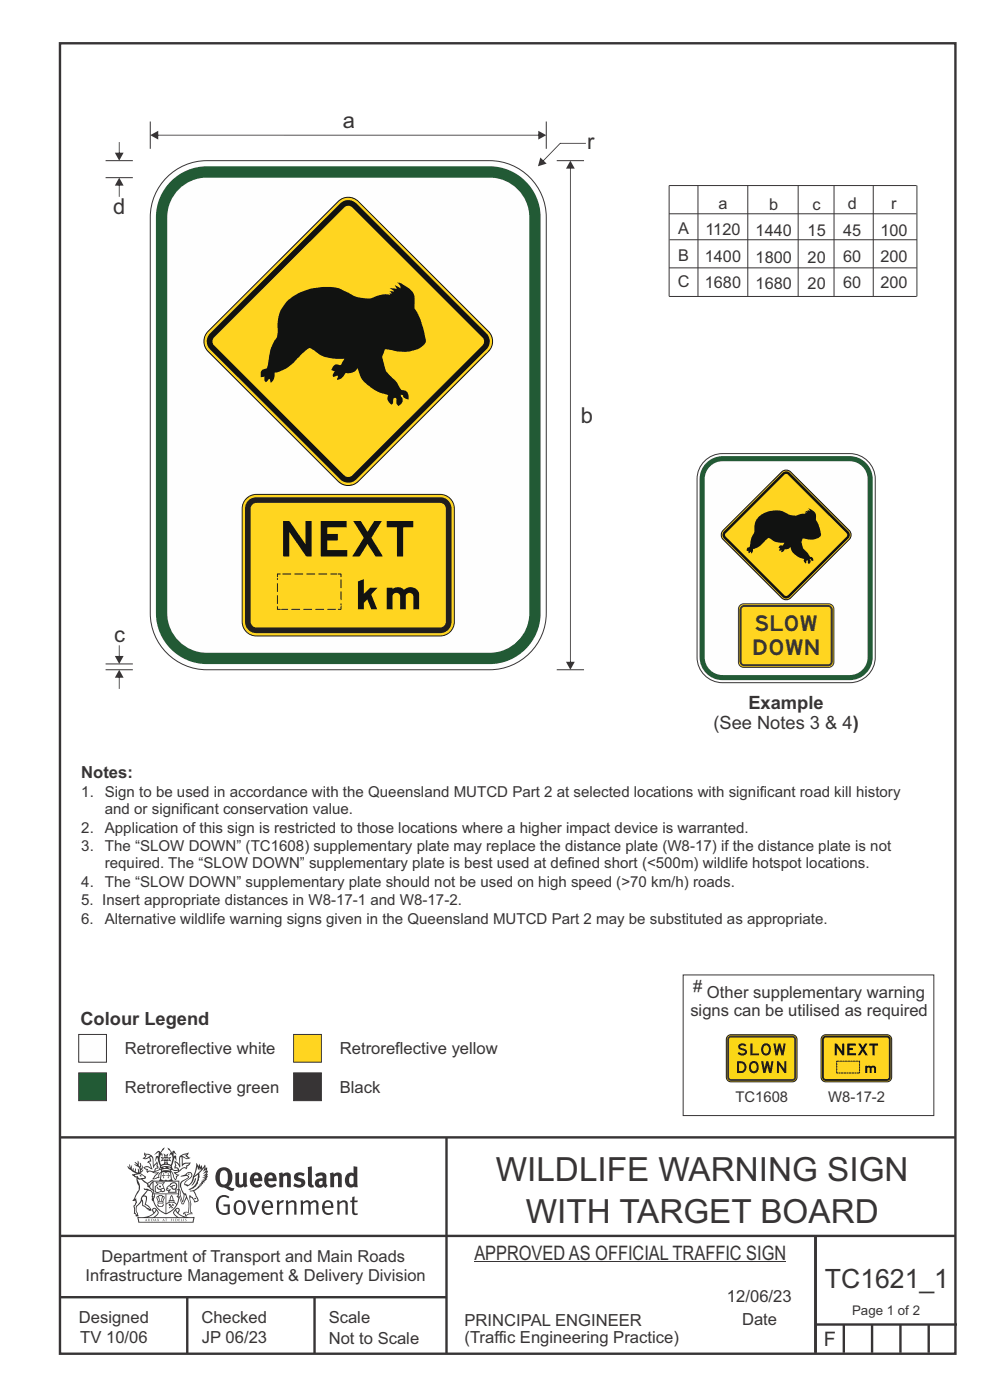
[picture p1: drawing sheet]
<svg xmlns="http://www.w3.org/2000/svg" width="210mm" height="297mm" viewBox="0 0 210 297" stroke-linecap="round" stroke-linejoin="round" font-family="sans-serif">
<g fill="none" stroke="#373435" stroke-width=".51">
<path d="M12.7 9.2h190v278h-190zM12.7 241.3h190M94.7 241.4v45.8M12.7 275.2h82M12.7 262.2h190.1M39.7 275.2v12M66.7 275.2v12M173 262.1v24.9M173 281h30M179 281v6M185 281v6M191 281v6"/>
<path d="M197 281v6"/>
</g>
<g fill="#373435">
<path d="M47 248.4a2.55 2.55 0 0 0 0 2.7l.3 .2a.81 .81 0 0 0 1-1v-.5a1.04 1.04 0 0 0-1.1-1.5zM46.3 248.1a1.82 1.82 0 0 1 2.1-.2 1.82 1.82 0 0 1 .9 1.8 2.29 2.29 0 0 1-.8 2l.7 .3h.5l-.2 .6a2.87 2.87 0 0 1-2-.7 2.12 2.12 0 0 1-1.7-3.1z" fill-rule="evenodd"/>
<path d="M49.9 248.9l.8-.2v2a.46 .46 0 0 0 .3 .6 .46 .46 0 0 0 .6-.3v-2.1l.7-.2v2.4l.2 .5-.5 .3-.3-.3a1.02 1.02 0 0 1-1.2 .3 1.02 1.02 0 0 1-.6-1.1z" fill-rule="evenodd"/>
<path d="M54 249.5l-.1 .5h.9a.49 .49 0 0 0-.2-.6 .49 .49 0 0 0-.6 .1zM53.4 249.1a1.34 1.34 0 0 1 1.6-.2 1.34 1.34 0 0 1 .6 1.5v.2h-1.7a.77 .77 0 0 0 .5 .8 .77 .77 0 0 0 .9-.4l.3 .5a1.59 1.59 0 0 1-2 .2 1.59 1.59 0 0 1-.5-2.1z" fill-rule="evenodd"/>
<path d="M57 249.5l-.1 .5h1a.49 .49 0 0 0-.2-.6 .49 .49 0 0 0-.7 .1zM56.4 249.1a1.34 1.34 0 0 1 1.6-.2 1.34 1.34 0 0 1 .7 1.5v.2h-1.8a.77 .77 0 0 0 .5 .8 .77 .77 0 0 0 .9-.4l.4 .5a1.59 1.59 0 0 1-2.1 .2 1.59 1.59 0 0 1-.5-2.1z" fill-rule="evenodd"/>
<path d="M59.2 248.9l.7-.2 .1 .4a.95 .95 0 0 1 1-.3 .95 .95 0 0 1 .7 .8v2.3h-.8v-2.3a.46 .46 0 0 0-.8 .1v2.2h-.8z" fill-rule="evenodd"/>
<path d="M62.6 249.1a1.75 1.75 0 0 1 2-.1l-.2 .5-.6-.2a.43 .43 0 0 0-.6 .3l.4 .3a1.04 1.04 0 0 1 1.2 1.1 1.04 1.04 0 0 1-1.4 1l-1.2-.4 .3-.6 1 .4 .4-.4a.88 .88 0 0 0-1-.5l-.4-.2-.1-.4z" fill-rule="evenodd"/>
<path d="M65.3 247.6l.8-.2 .1 3.8 .3 .2 .1 .4a.88 .88 0 0 1-1 0 .88 .88 0 0 1-.3-1z" fill-rule="evenodd"/>
<path d="M67.8 250.6a.43 .43 0 0 0-.1 .7 .43 .43 0 0 0 .7-.1v-.7zM66.8 249.1a1.7 1.7 0 0 1 2.4 .1v1.9l.3 .4-.4 .5-.5-.4a1.03 1.03 0 0 1-1.7-.1 1.03 1.03 0 0 1 .8-1.5h.7v-.4a.8 .8 0 0 0-1.2 .1z" fill-rule="evenodd"/>
<path d="M70 248.9l.7-.2 .1 .4a.95 .95 0 0 1 1-.3 .95 .95 0 0 1 .7 .8v2.3h-.8v-2.3a.46 .46 0 0 0-.8 .1v2.2h-.8z" fill-rule="evenodd"/>
<path d="M74.3 249.5a1.48 1.48 0 0 0 0 1.7h.5l.2-.1v-1.5l-.3-.2zM75 247.4l.8 .1 .1 4.4h-.7l-.1-.2a1.26 1.26 0 0 1-1.4 0 1.26 1.26 0 0 1-.5-1.3 1.29 1.29 0 0 1 .4-1.4 1.29 1.29 0 0 1 1.4-.1z" fill-rule="evenodd"/>
<path d="M46.4 253.9a1.72 1.72 0 0 1 2.3 0l-.3 .3a1.24 1.24 0 0 0-1.4-.2 1.24 1.24 0 0 0-.6 1.4 1.49 1.49 0 0 0 1.2 1.9l.7-.1v-1.3h-.8l-.1-.4h1.3v1.9a1.93 1.93 0 0 1-2.2 0 1.93 1.93 0 0 1-.7-2.2l.2-.8z" fill-rule="evenodd"/>
<path d="M50.4 255.1a1.65 1.65 0 0 0 .2 2.2 .99 .99 0 0 0 1-1.4 .78 .78 0 0 0-.4-.8 .78 .78 0 0 0-.8 0zM50 254.9a1.33 1.33 0 0 1 1.6-.1 1.33 1.33 0 0 1 .5 1.4 1.31 1.31 0 0 1-1.3 1.6 1.31 1.31 0 0 1-1.2-1.6v-.6z" fill-rule="evenodd"/>
<path d="M52.5 254.7l.4-.1 .9 2.6 .8-2.5h.5l-1.1 3h-.5z" fill-rule="evenodd"/>
<path d="M56.3 255.2l-.2 .7h1.3a.7 .7 0 0 0-.3-.8 .7 .7 0 0 0-.8 .1zM55.9 255a1.22 1.22 0 0 1 1.5-.2 1.22 1.22 0 0 1 .5 1.5h-1.8a.93 .93 0 0 0 .5 1 .93 .93 0 0 0 1.1-.2l.2 .3a1.43 1.43 0 0 1-1.8 .1 1.43 1.43 0 0 1-.6-1.7z" fill-rule="evenodd"/>
<path d="M58.7 254.7l.4-.1 .1 .5 .4-.4 .6-.1-.2 .5a.66 .66 0 0 0-.8 .7v1.9h-.4z" fill-rule="evenodd"/>
<path d="M60.6 254.7l.4-.1 .1 .5a.94 .94 0 0 1 1-.5 .94 .94 0 0 1 .8 .8v2.3h-.5l-.1-2.5a.81 .81 0 0 0-1.2 .3v2.2h-.4z" fill-rule="evenodd"/>
<path d="M63.7 254.7l.5-.1 .1 .5 .4-.3a.78 .78 0 0 1 1.1 .3 .9 .9 0 0 1 1-.5 .9 .9 0 0 1 .8 .8v2.3h-.5l-.1-2.5a.67 .67 0 0 0-1.1 .3v2.2h-.5v-2.4l-.4-.3-.7 .4v2.3h-.5z" fill-rule="evenodd"/>
<path d="M69 255.2l-.1 .7h1.3a.7 .7 0 0 0-.3-.8 .7 .7 0 0 0-.9 .1zM68.7 255a1.22 1.22 0 0 1 1.5-.2 1.22 1.22 0 0 1 .5 1.5h-1.8a.93 .93 0 0 0 .4 1 .93 .93 0 0 0 1.2-.2l.1 .3a1.44 1.44 0 0 1-1.7 .1 1.44 1.44 0 0 1-.6-1.7z" fill-rule="evenodd"/>
<path d="M71.4 254.7l.5-.1 .1 .5a.94 .94 0 0 1 1-.5 .94 .94 0 0 1 .8 .8v2.3h-.5l-.1-2.5a.81 .81 0 0 0-1.2 .3v2.2h-.4z" fill-rule="evenodd"/>
<path d="M74.7 253.9l.5-.1v.9h.7l-.1 .3h-.6v2.2l.1 .2h.5l.1 .3a.75 .75 0 0 1-1.2-.6v-2.1h-.4v-.3h.4z" fill-rule="evenodd"/>
<path d="M30.8 244.9l1.1 .3-.9 .5h-.4l.6-.5zM31.8 245.4h.2a2.44 2.44 0 0 1 .4 1.9l.1 .5 .7-1-.1 .6 .3 .3a.57 .57 0 0 0-.6 .7l-1-.1-.5 .2 .2-.5-.8-.3 .7-.1 .9 .5 .1-.1-.6-1.3-.2-.2h.5zM30.7 244.4l-.1 .5 .2 .4-.6 .4a1.04 1.04 0 0 0 1.4-.1l.2 .6-.3 .1-.2 .4a.94 .94 0 0 1 .8 1.1l-.2-.1a1.16 1.16 0 0 0-1.5-.1l.3 .4 .4 .2 .1 .5 .2 .1 .1-.2a.94 .94 0 0 1 1.1 .2l.8 .1-1.2 1.2a1.13 1.13 0 0 0 1.2-.2l.4-.1-.1-.4 .5-.8a.83 .83 0 0 0-.6 1.1l-.3-.1-.7 .4 1.1-1.4-.5 .1-.5-.1 1.3-.5-.1-.1-.9 .4v-.3l.2-.2 .3 .1 .1-.3-.2-.4v-.6l-.1-.4-.7 1v-.7a1.42 1.42 0 0 0-1.6-1.8z" fill-rule="evenodd"/>
<path d="M38.5 245.2l.5-.2 .7-.1-.6 .3 .8 .5h-.3zM38.3 245.5l.2-.1 .1 2a1.69 1.69 0 0 1 1.6-.6l-.8 .5 .1 .5a1.1 1.1 0 0 0-1.5 .6l-.1-.5-.2-.2h-.5l.3-.4-.3-.7a1.42 1.42 0 0 1 .8 1.1l.2-.1zM37.1 246.2l.1 1-.2 .3 .1 .4h.5l.1 .2a.96 .96 0 0 1-1.1-.1l-.1 .1a1.06 1.06 0 0 0 1.3 .2v.1a.72 .72 0 0 1-1 .2l.3 .5 .6 .2-.4 .2-.1 .6-.2-.3-.4-1.1-.4-.4 .4 .9a1.54 1.54 0 0 0 .7 1.2l.2-.3a.58 .58 0 0 1 .4-.8l.2-.1h-.3l-.5-.3 .9-.5a.93 .93 0 0 1 1.2-.5v.2l.2-.2 .1-.5a.99 .99 0 0 0 .7-.8l-1.3 .1-.3 .2-.1-1.4 .9 .4 .9-.3h-.4l-.5-.4 .4-.7-.6 .2a1.46 1.46 0 0 0-1.4 2.1v.4l-.2-.4z" fill-rule="evenodd"/>
<path d="M35.6 248.9l.2 .1-.1 .3 .4 .1h-.4v.6l-.1-.6h-.3l.3-.1z" fill-rule="evenodd"/>
<path d="M34.6 248.9l.2 .1v.3l.3 .1h-.3l-.1 .6v-.6h-.4l.4-.1z" fill-rule="evenodd"/>
<path d="M34.3 248.8a.57 .57 0 0 1 .9 .2 .57 .57 0 0 1 .9-.2l.2 1.4h-.2a.57 .57 0 0 1-.9 0 .69 .69 0 0 1-1.1 0zM34.2 248.1l-.3 2.1-.2 .4h3l-.2-.4-.3-2.1h-.2v.2l-.8-.1-.8 .1v-.2z" fill-rule="evenodd"/>
<path d="M34.2 252.4a.3 .3 0 0 0 .6 0 .3 .3 0 0 0-.6 0zM33.3 250.9l.3 .3-.3 .4a.79 .79 0 0 0 0 1.3l.8-.2-.1-.3a.55 .55 0 0 1-.7-.6l.1-.1 .2 .3 .3 .2 .8-.2-.4-.7 .4-.4-.7 .2zM33 250.7l1.1 .2 .9-.2-.4 .6 .4 1.2a.56 .56 0 0 1-.8 .3l-.2 .1a.73 .73 0 0 1-.9 .1 .73 .73 0 0 1-.3-1v-.4l.6-.4z" fill-rule="evenodd"/>
<path d="M35.6 251.8l.7-.4a.58 .58 0 0 1 1-.1 .58 .58 0 0 1-.4 .9l-.3-.3a.43 .43 0 0 1 .6-.4 .57 .57 0 0 0-.8 .2l-.2-.1-.3 .1 .4 .2a.55 .55 0 0 0 .9 .4v.5h-1.3l.3-.4-.1-.1-.6 .1 .2-.3-.2-.1zM35.4 251.8l-.1 .2a.39 .39 0 0 0 .2 .6h.3l-.2 .4h1.9l-.1-.8a.86 .86 0 0 0-.1-1.3 .86 .86 0 0 0-1.3 .4z" fill-rule="evenodd"/>
<path d="M36 254.8h.8v.2h-.8zM36.4 253.8l.2 .8h-.4zM36.4 253.5l-.3 .5-.1 .6h-.2v.4l-.7 .4 .2 .1a1.48 1.48 0 0 1 2.1 .2l.2-.1-.6-.5v-.5h-.2l-.1-.6z" fill-rule="evenodd"/>
<path d="M35.8 255.4l.4 .1 .1 .3 .3-.2-.2-.2a.38 .38 0 0 1 .5 .5l-.2-.2-.3 .2 .3 .2-.3 .3-.1-.4-.4 .4-.1-.2 .4-.3-.1-.1-.2 .1z" fill-rule="evenodd"/>
<path d="M34.5 254h.2v.2l-.2 .6h-.2zM33.6 255.3h.9v.2a.55 .55 0 0 1-.8 .4v-.2l-.2-.1zM33.4 254h.2l.2 .8h-.2zM33.6 255l.8-.1 .1 .2h-.8zM33.8 253.7h.5l-.2 1.1h-.1zM33.3 253.8l-.1 .3 .3 1.1a.48 .48 0 0 0-.1 .6 .48 .48 0 0 0 .5 .2h.5a.49 .49 0 0 0 .2-.8l.3-1.1-.1-.3a1.42 1.42 0 0 0-1.5 0z" fill-rule="evenodd"/>
<path d="M33.7 251.5l.4 .1 .1 .3h-.3z" fill-rule="evenodd"/>
<path d="M41.3 250.1l.3-.2-.2 .8-.6 .8h-.2l.5-.7z" fill-rule="evenodd"/>
<path d="M39.7 249l.3-.2 .5 .2a.88 .88 0 0 1-.6 1.1 1.22 1.22 0 0 0-.8 1.3l.5 .2a.72 .72 0 0 0 .9-.4l.5-.8 .2-.6 .8-.6v.2a2.85 2.85 0 0 1-2 2.9l.1 .1a2.13 2.13 0 0 0 1.9-1.5v-.3a2.01 2.01 0 0 0 .3-1.7l1.1-1.3-.4 1 .7-.5-.7 1 .8-.4-.8 .8 .7-.2-.9 .6 .8-.1-.8 .4h.7l-.8 .3 .3 .2h-.4l.2 .3h-.4l.2 .3h-.4l.1 .2h-.1a2.16 2.16 0 0 1-2 1.1l.1 .2 .4-.1a.76 .76 0 0 1 .7 .8l.5 1.2-.6 .2a1.45 1.45 0 0 0-1.1-1.3l.2 1.8-.1 1.8 .4 .3a1.07 1.07 0 0 0-1.2 .4v-.3l-.5-.2a.87 .87 0 0 1 1.1-.1v-.7a4.4 4.4 0 0 0-.6-3.1l-.1-.3h-.2a2.16 2.16 0 0 1-.7-2.2l.3-.4 1.2-.7a.55 .55 0 0 0-.4-.8zM37.8 252.4a.76 .76 0 0 1 .3 1.1l.6 1.6 .4-1.7 .2 .1a.61 .61 0 0 1-.1 .9l-.3 .8-.2 .1-.7-1.6-.3 .1a1.18 1.18 0 0 0 .1-1.4zM41.8 247.5l.2 .7 .3-.5v.6l.4-.5a1.9 1.9 0 0 1-1.2 1.4l-.3 .3zM38.2 249.6l1.4-.2 .2 .2v.3l-.5 .2a1.26 1.26 0 0 0-.9 1.9l.2 .7a1.84 1.84 0 0 1 .1 2.1l-.4-1.4a.96 .96 0 0 0-.4-1.2l-.4 .2a.78 .78 0 0 1 0 1.3l.1 .3h.4l.4 1.1a.38 .38 0 0 0 .2 .4 .38 .38 0 0 0 .4-.1l.6-1.2a2.94 2.94 0 0 1 .4 2.5l-.1 .4h-.8l-.3 .4v.2l.4-.1 .1 .4 .2 .1a1.02 1.02 0 0 1 1.3-.5v-.4l-.3-.1 .1-1.8-.3-1.3h.1a1.14 1.14 0 0 1 .8 1 .63 .63 0 0 0 .8-.2 .63 .63 0 0 0-.2-.9l-.6-1.2 .9-.6 .2-.4h.3l-.1-.2h.4l-.1-.3h.3l-.1-.3 .5-.1-.2-.2 .6-.4v-.2h-.2l.4-.5h-.3l.3-.5-.4 .1 .4-.5v-.3l-.3 .2 .2-.7-.1-.2-.4 .3v-.8l-.6 .8-.2-.8-.2 .5-.3-.7-.1 .6-.5-.8-.1 1.4-.6 1.8a1.81 1.81 0 0 1-1 1.5l-.6-.2a1.75 1.75 0 0 1 1.1-1.2 .75 .75 0 0 0 .1-1.3 .75 .75 0 0 0-1.2 .4z" fill-rule="evenodd"/>
<path d="M41.2 254.1h.3l.2 .2-.4 .1z" fill-rule="evenodd"/>
<path d="M29.4 258.4h11.6l-.1 .8h-11.4zM31.3 258.2l.5-.1a2.48 2.48 0 0 0 1.4-1.3l.3 .5-.5 .6-.5 .3zM32.5 256.6l.3-.2 .2 .1-.3 .7zM37.2 256.8a2.65 2.65 0 0 0 1.8 1.4h-1.1l-.5-.3-.5-.6zM37.4 256.5l.2-.1 .3 .2-.3 .6zM29.2 258.2l.1 1.2h11.8l.2-1.1-.2-.1a4.1 4.1 0 0 1-3.3-.9l.3-.4-.1-.6a1.06 1.06 0 0 0-1.3 1l.2 .4 .6 .5h-4.7l.3-.1a.84 .84 0 0 0 .6-.8 .84 .84 0 0 0-.5-.8l-.3-.2h-.5l-.1 .6 .3 .4a4.2 4.2 0 0 1-3.4 .9z" fill-rule="evenodd"/>
<path d="M31 258.7l.1 .2h-.2zM31 258.5l-.3 .6 .4-.2 .2 .2z" fill-rule="evenodd"/>
<path d="M31.3 258.6h.3v.4a.25 .25 0 0 0 .2-.1 .25 .25 0 0 0-.1-.3h.1a.29 .29 0 0 1 0 .4 .29 .29 0 0 1-.4 0 .29 .29 0 0 1 0-.4z" fill-rule="evenodd"/>
<path d="M32.2 258.6a.22 .22 0 0 1 .3 .2 .22 .22 0 0 1-.3 .2zM32 258.6l.1 .4a.33 .33 0 0 0 .4 0 .33 .33 0 0 0 0-.4 .33 .33 0 0 0-.5 0z" fill-rule="evenodd"/>
<path d="M32.9 258.7l.1 .2h-.2zM32.9 258.5l-.2 .6 .3-.2 .2 .2z" fill-rule="evenodd"/>
<path d="M33.3 258.6h.2l.1 .1 .2-.1-.2 .2 .2 .3-.3-.3-.1 .3h-.1l.2-.3z" fill-rule="evenodd"/>
<path d="M34.7 258.7l.1 .2h-.2zM34.7 258.5l-.3 .6 .4-.2 .2 .2z" fill-rule="evenodd"/>
<path d="M35 258.5h.5l-.2 .1v.5h-.2l.1-.5z" fill-rule="evenodd"/>
<path d="M36.2 258.6l.3-.1-.1 .1v.2h.1h-.1v.3h-.2z" fill-rule="evenodd"/>
<path d="M36.7 258.6h.2v.5h-.2z" fill-rule="evenodd"/>
<path d="M37.3 258.6a.22 .22 0 0 1 .3 .2 .22 .22 0 0 1-.3 .2zM37.1 258.6v.4a.33 .33 0 0 0 .5 0 .33 .33 0 0 0 0-.4 .33 .33 0 0 0-.5 0z" fill-rule="evenodd"/>
<path d="M37.8 258.6l.4-.1-.2 .1v.2h.1h-.1v.2l.2 .1h-.4z" fill-rule="evenodd"/>
<path d="M38.4 258.6h.2l-.1 .4 .2 .1h-.3z" fill-rule="evenodd"/>
<path d="M38.9 258.6h.2v.5h-.2z" fill-rule="evenodd"/>
<path d="M39.3 258.6h.2h-.1l.2 .3-.2 .2-.1-.1v-.1l.2 .1z" fill-rule="evenodd"/>
<path d="M34.2 247.4a1.51 1.51 0 0 1 2 .2 2.67 2.67 0 0 0-2.1 0zM35.7 247.6l.4 .1 .1 .3-.4-.1zM34.6 247.6h.5l.1 .2h-.4zM34 247.8l.3 .2h-.3zM34.9 246.9l.3-.2 .3 .2zM34.9 245.6l.2 .1v.3h-.2zM35 245.1l.2 .2 .2-.2-.1 .3h-.2zM35.1 246.3h.2l.1 .4-.2-.2-.2 .2zM35.3 245.7l.2-.1v.4h-.2zM34.4 245.7h.3l.1 .3-.4 .1 .2-.2zM35.7 245.7h.3l-.2 .2 .2 .2-.4-.1zM32.7 244.9l1-.5-.1 1-.2-.2-.3 .2-.3 1.1 .5-1 .3 .9a1.84 1.84 0 0 1 .2 1.7l.4 .1a2.48 2.48 0 0 1 2.2 0l.2-.2-.2-.7 .7-1.8 .4 .7-.2-1-.2-.1-.2 .3v-.9l.6 .4-.6-.8-.3 .1-.1 .4-.5-.9-.5-.3 .2 .5 .6 .5-.5 .8 .4-.4a2.06 2.06 0 0 1 0 2.3l-.5-.2-.2-.6 .1-.1 .8 .2-.4-.5 .4-.5-.7 .2-.2-.2 .2-.7-.5 .4-.5-.4 .2 .7-.2 .2-.7-.2 .4 .5-.4 .5 .8-.2 .1 .1-.2 .6-.5 .2a2.02 2.02 0 0 1 0-2.2l.3 .5-.1-.7-.3-.1 .8-1.2-.4 .3-.5 .8-.2-.3a.8 .8 0 0 0-.8 .5z" fill-rule="evenodd"/>
<path d="M29.2 250.1l.3 .1a.61 .61 0 0 1 .8 .4l.3 .2a.8 .8 0 0 1 .6 1l.4 .1 .5 .5a1 1 0 0 1 .5 1.1l-.1 .7v-.5h-.1a.96 .96 0 0 0-.8-1.3l-.2-.2h-.7l-.1-.1-.1 .1 .1 .3h.6l-1.2 1.3-.2 1-.4 .6a1.33 1.33 0 0 0-.5 1.8l.2 .5a1.26 1.26 0 0 1-.5-1.5l-.1-.3a1.56 1.56 0 0 0 .4-1.7l-.3 .2 .2-.5a3.2 3.2 0 0 0 .7-3zM30.4 253.9h.4a2.06 2.06 0 0 1-.1 1.6l.7 .5 .4 .4-.6-.1-.8-.6-.1-.9a.51 .51 0 0 1 .1-.9zM28.6 249.3a1.52 1.52 0 0 1 2.1 .5l-1.1 .2-.2-.1-.1-.4h-.5zM27.5 247v.8l-.3-.4h-.1a3.1 3.1 0 0 0 1.9 1.6l-1 .1 .5 .6 .5 .1 .1 1.1a1.84 1.84 0 0 1-.3 2.5l-.4 .9-.3 .4 .2 .1 .4-.1 .1 .4-.2 .5-.3 .2 .1 1.7h.2l.3 .5 .1 .1 .4-.1-.1-.5a1.3 1.3 0 0 1-.1-1.7l.9-1 .1 1.1 .6 .2 .5 .5 .1-.1 .2 .3h.5a1.85 1.85 0 0 0-1.2-1.4l.1-.3a1.39 1.39 0 0 0 0-1.4l-.5-.1 .5-.5a.66 .66 0 0 1 .9-.4 .66 .66 0 0 1 .3 .9l-.1 .4 .2-.1v.2l-.1 .3 .2 .5 .1-.3a2.24 2.24 0 0 0 .1-2.2 .73 .73 0 0 1-.7-.7 .73 .73 0 0 1 .6-.7v-.2a.94 .94 0 0 0-.9 .8 .48 .48 0 0 1-.1-.6 .48 .48 0 0 1 .5-.2l.5-.3a.51 .51 0 0 0-.8 .2l-.5 .2-1-.8h.6l.2-.5-1.2-.7 .5-.5v-.3l-.5 .4 .1-.2a.69 .69 0 0 0 .2-1v.4l-.2 .3v-1.1l-.3-.2 .1 .6-.1 .2-.4-1.3v.7l-.6-.4 .5 .7-.6-.2 .3 .3a1 1 0 0 1 .7 1.4l-.2-.8v.9l-.5-.2v-.8l-.2 .7-.2-.1-.1-.6-.2 .4-.2-.2 .1-.7-.2 .5z" fill-rule="evenodd"/>
<path d="M29.6 249.4l.2-.1 .3 .2z" fill-rule="evenodd"/>
<path d="M32.4 250.5h5.6v2l-.2-.1v-1.7h-5.2v2.5h5.2v-.8l.1 .2-.1 1.1v-.3h-2.5v4a4.1 4.1 0 0 0 2.6-3.6l.1-.1a4 4 0 0 1-2.8 3.9 4.2 4.2 0 0 1-2.8-4.7l.1 1.2 .1-.1a3.8 3.8 0 0 0 2.5 3.4v-4h-2.5l-.2-.9z" fill-rule="evenodd"/>
<circle cx="40" cy="249.1" r=".17"/>
</g>
<path d="M16.7 219.5h5.9v5.8h-5.9z" fill-rule="evenodd" fill="#fefefe" stroke="#373435" stroke-width=".21"/>
<path d="M16.7 227.6h5.9v5.9h-5.9z" fill-rule="evenodd" fill="#225a35" stroke="#373435" stroke-width=".21"/>
<path d="M62.3 219.5h5.9v5.8h-5.9z" fill-rule="evenodd" fill="#ffd520" stroke="#373435" stroke-width=".21"/>
<path d="M62.3 227.6h5.9v5.9h-5.9z" fill-rule="evenodd" fill="#373435" stroke="#373435" stroke-width=".21"/>
<path d="M148.1 39.4v23.5M158.6 39.4v23.5M169.3 39.4v23.5M176.9 39.4v23.5M185.2 39.4v23.5M194.4 39.4h-52.5v23.5h52.5M194.5 39.4v23.5M141.9 45.4h52.5M141.9 56.8h52.5M142 50.9h52.5M100.6 267.7h66.2" fill="none" stroke="#373435" stroke-width=".21"/>
<path d="M149.4 97.8a5.4 5.4 0 0 1 3.9-1.6h27a5.4 5.4 0 0 1 5.4 5.4v37.8a5.4 5.4 0 0 1-5.4 5.4h-27a5.4 5.4 0 0 1-5.4-5.4v-37.8a5.4 5.4 0 0 1 1.5-3.8z" fill-rule="evenodd" fill="#fefefe" stroke="#373435" stroke-width=".21"/>
<path d="M150.1 97.9a4.8 4.8 0 0 1 3.2-1.1h27a4.9 4.9 0 0 1 4.8 4.8v37.8a4.9 4.9 0 0 1-4.8 4.9h-27a4.9 4.9 0 0 1-4.9-4.9v-37.8a4.8 4.8 0 0 1 1.7-3.7z" fill-rule="evenodd" fill="#225a35"/>
<path d="M150.6 99a3.8 3.8 0 0 1 2.7-1.2h27a3.8 3.8 0 0 1 3.7 3.8v37.8a3.8 3.8 0 0 1-3.7 3.8h-27a3.8 3.8 0 0 1-3.8-3.8v-37.8a3.8 3.8 0 0 1 1.1-2.6z" fill-rule="evenodd" fill="#fefefe"/>
<path d="M153.4 112.5l12.4-12.4a1.35 1.35 0 0 1 1.9 0l12.4 12.4a1.35 1.35 0 0 1 0 1.9l-12.4 12.4a1.35 1.35 0 0 1-1.9 0l-12.4-12.4a1.35 1.35 0 0 1 0-1.9z" fill="#ffe200"/>
<path d="M153.4 112.5l12.4-12.4a1.35 1.35 0 0 1 1.9 0l12.4 12.4a1.35 1.35 0 0 1 0 1.9l-12.4 12.4a1.35 1.35 0 0 1-1.9 0l-12.4-12.4a1.35 1.35 0 0 1 0-1.9z" fill-rule="evenodd" fill="#ffd520" stroke="#111211" stroke-width=".21"/>
<path d="M153.6 112.7l12.4-12.4a1.08 1.08 0 0 1 1.5 0l12.5 12.4a1.08 1.08 0 0 1 0 1.5l-12.5 12.5a1.08 1.08 0 0 1-1.5 0l-12.4-12.5a1.08 1.08 0 0 1 0-1.5z" fill="#111211"/>
<path d="M154 113.1l12.4-12.4 .5-.2 12.7 12.6 .1 .5-12.6 12.7-.5 .1-12.6-12.5-.2-.3z" fill-rule="evenodd" fill="#ffd520"/>
<path d="M161 109.6a5.5 5.5 0 0 1 6.6-.4 5.6 5.6 0 0 0 2.7-.2h.5l-.2-.1h.3l-.2-.2h.4l-.4-.3 .7 .1-.2-.4 .6 .3-.4-.5h.1a1.99 1.99 0 0 1 1.6 2.5l.5 .9 .4 1.5a1.03 1.03 0 0 1-.9 1.5 5.5 5.5 0 0 1-2.8-.1l-.2 .5a2.81 2.81 0 0 0 .5 1.9l.8 .7 .4 .8 .5 .1 .2 .4a.26 .26 0 0 1-.1 .4 .26 .26 0 0 1-.4-.2v-.1h-.2a.5 .5 0 0 1 .1 .5 .5 .5 0 0 1-.4 .4l-.1-.2a.24 .24 0 0 0 0-.4 .24 .24 0 0 0-.3 0 .29 .29 0 0 1-.2 .5 .29 .29 0 0 1-.4-.4l.1-.5-.2-.1a3.6 3.6 0 0 1-2.7-2.5l-.4 .4a1.69 1.69 0 0 0-1.4 .7h-.2a.2 .2 0 0 0 0-.3 .2 .2 0 0 0-.3 .1l-.1-.3 .2-.2-.3-.3a.68 .68 0 0 1 .9-.4l.2-.6a4.4 4.4 0 0 1-3.3-1l-.6 .5a4.7 4.7 0 0 1-2.7 1.9v.6a.24 .24 0 0 1-.2 .3 .24 .24 0 0 1-.3-.3 .26 .26 0 0 1-.4 .2 .26 .26 0 0 1 0-.4l-.4-.1a.58 .58 0 0 1 .6-.8 6.2 6.2 0 0 1 1-3.1 4.1 4.1 0 0 1 1-3.3z" fill="#111211"/>
<path d="M156.9 128.5l.5-.4h.4h18a1.13 1.13 0 0 1 1.1 1.1v11.3a1.13 1.13 0 0 1-1.1 1.1h-18a1.13 1.13 0 0 1-1.2-1.1v-11.3z" fill-rule="evenodd" fill="#ffd520" stroke="#373435" stroke-width=".21"/>
<path d="M157.3 128.5l.6-.2h17.7a1.08 1.08 0 0 1 1.1 1.1v10.9a1.08 1.08 0 0 1-1.1 1.1h-17.7a1.08 1.08 0 0 1-1-1.1v-10.9z" fill-rule="evenodd" fill="#373435"/>
<path d="M157.6 128.8h18.3l.3 .5-.1 11.3-.4 .3-18.1-.1-.3-.4v-11.1z" fill-rule="evenodd" fill="#ffd520"/>
<path d="M35.4 37.6a12 12 0 0 1 8.5-3.5h60a12 12 0 0 1 12 12v84a12 12 0 0 1-12 12h-60a12 12 0 0 1-12-12v-84a12 12 0 0 1 3.5-8.5z" fill-rule="evenodd" fill="#fefefe" stroke="#373435" stroke-width=".21"/>
<path d="M35.8 38.9a10.8 10.8 0 0 1 8.1-3.6h60a10.8 10.8 0 0 1 10.8 10.8v84a10.8 10.8 0 0 1-10.8 10.8h-60a10.8 10.8 0 0 1-10.8-10.8v-84a10.8 10.8 0 0 1 2.7-7.2z" fill-rule="evenodd" fill="#225a35"/>
<path d="M37.9 40.2a8.4 8.4 0 0 1 6-2.5h60a8.4 8.4 0 0 1 8.4 8.4v84a8.4 8.4 0 0 1-8.4 8.4h-60a8.4 8.4 0 0 1-8.4-8.4v-84a8.4 8.4 0 0 1 2.4-5.9z" fill-rule="evenodd" fill="#fefefe"/>
<path d="M31.9 25.8v5.8M115.9 25.8v5.8" fill="none" stroke="#373435" stroke-width=".21"/>
<g fill="#373435">
<path d="M31.9 28.7l1.7-1v1.9zM33.4 28.6h80.9v.2h-80.9zM114.2 27.7l1.7 1-1.7 .9z"/>
<path d="M121 34.1l.9 1.7h-1.8zM120.9 35.6h.2v104.9h-.2zM120.1 140.4h1.8l-.9 1.7z"/>
<path d="M24.4 139.2h1.8l-.9 1.6zM25.2 136.9h.2v2.4h-.2z"/>
<path d="M25.3 142.1l.9 1.7h-1.8zM25.2 143.6h.2v2.5h-.2z"/>
</g>
<path d="M44.1 70.3l27.7-27.6a3 3 0 0 1 4.2 0l27.6 27.6a3 3 0 0 1 0 4.2l-27.6 27.6a3 3 0 0 1-4.2 0l-27.7-27.6a3 3 0 0 1 0-4.2z" fill="#ffe200"/>
<path d="M44.1 70.3l27.6-27.6a3 3 0 0 1 4.3 0l27.6 27.6a3 3 0 0 1 0 4.2l-27.6 27.6a3 3 0 0 1-4.3 0l-27.6-27.6a3 3 0 0 1 0-4.2z" fill-rule="evenodd" fill="#ffd520" stroke="#111211" stroke-width=".21"/>
<path d="M44.6 70.7l27.6-27.6a2.41 2.41 0 0 1 3.4 0l27.6 27.6a2.4 2.4 0 0 1 0 3.4l-27.6 27.6a2.41 2.41 0 0 1-3.4 0l-27.6-27.6a2.4 2.4 0 0 1 0-3.4z" fill="#111211"/>
<path d="M45.4 71.6l27.6-27.6a1.2 1.2 0 0 1 1.7 0l27.6 27.6a1.2 1.2 0 0 1 0 1.7l-27.6 27.5a1.2 1.2 0 0 1-1.7 0l-27.6-27.5a1.2 1.2 0 0 1 0-1.7z" fill-rule="evenodd" fill="#ffd520"/>
<path d="M60.9 63.9a12.2 12.2 0 0 1 11.5-2.5l.8 .4a9.2 9.2 0 0 0 4.1 1.5 6.7 6.7 0 0 0 3.3-.7l1.1-.2 1.1 .2-.3-.3h.6l-.2-.3-.3-.2 1 .1-.4-.4-.6-.3 1.6 .1-.5-.7 1.3 .6-.2-.8-.7-.5 .7 .1 .8 .4a4.9 4.9 0 0 1 2.3 2.3v2.7l1.2 2.3 .6 1.8 .5 2.1a1.49 1.49 0 0 1-.8 2 8.5 8.5 0 0 1-7 .6l-.7-.1a3.5 3.5 0 0 0-.2 3.3 5.1 5.1 0 0 0 2 3l.9 1a1.6 1.6 0 0 0 1.2 1.4l.5 .1 .4 .4 .2 1.3a.93 .93 0 0 1-1.2-.7l-.4-.2-.1 .3a1.28 1.28 0 0 1-.5 2.1l-.4-.5v-.5a.41 .41 0 0 0-.3-.7 .41 .41 0 0 0-.4 .6v.3a.43 .43 0 0 1-.4 .5 .43 .43 0 0 1-.4-.4 1.09 1.09 0 0 1-.2-1.5l-.7-.3a8.6 8.6 0 0 1-5.3-3.8l-.5-1.7a2.22 2.22 0 0 1-2.6 1 2.1 2.1 0 0 1-1.8 1.5v-.3a.29 .29 0 0 0 .2-.4 .29 .29 0 0 0-.3-.2l-.2 .1a.34 .34 0 0 1-.4 .1 .34 .34 0 0 1-.2-.4l.2-.5 .3-.2-.8-.3 .1-.2a1.17 1.17 0 0 1 1.7-.8l.3-.2 .7-1.2a8.2 8.2 0 0 1-7-2.1 1.22 1.22 0 0 0-1.5 .6l-.8 .8a10.6 10.6 0 0 1-4.8 3.5l-.8 .1a2.1 2.1 0 0 1-.8 2.2l-.1-.3a.29 .29 0 0 0 0-.4 .29 .29 0 0 0-.4 0l-.1 .2a.34 .34 0 0 1-.3 .3 .34 .34 0 0 1-.4-.2v-.6l.1-.3-.9 .1v-.2a1.22 1.22 0 0 1 1.2-1.6l.3-.6a12.1 12.1 0 0 1 1.6-5.5 4.6 4.6 0 0 0 .5-3.2 6.9 6.9 0 0 1 2-5z" fill="#111211"/>
<path d="M118.1 34.1h5.8M22.4 142.1h5.8M22.4 140.8h5.8M118.1 142.1h5.8" fill="none" stroke="#373435" stroke-width=".21"/>
<g fill="#373435">
<path d="M24.4 32.4h1.8l-.9 1.7zM25.2 30.1h.2v2.4h-.2z"/>
<path d="M25.3 37.7l.9 1.7h-1.8zM25.2 39.2h.2v2.6h-.2z"/>
</g>
<path d="M22.4 37.7h5.8M22.4 34.1h5.8" fill="none" stroke="#373435" stroke-width=".21"/>
<path d="M114.6 33.4l1.4 1.3-1.9 .6zM118.8 30.3l.1 .2-3.6 3.7-.2-.1zM118.8 30.3h5.5v.2h-5.5z" fill="#373435"/>
<path d="M52.5 105.5l1.2-.5 .7-.1h39a3 3 0 0 1 3 3v24a3 3 0 0 1-3 3h-39a3 3 0 0 1-3-3v-24a3 3 0 0 1 1.1-2.4z" fill="#ffe200"/>
<path d="M52.5 105.5l1.2-.5 .7-.1h39a3 3 0 0 1 3 3v24a3 3 0 0 1-3 3h-39a3 3 0 0 1-3-3v-24a3 3 0 0 1 1.1-2.4z" fill-rule="evenodd" fill="#ffd520" stroke="#201e1e" stroke-width=".21"/>
<path d="M52.9 106l.9-.5h.6h39a2.4 2.4 0 0 1 2.4 2.4v24a2.4 2.4 0 0 1-2.4 2.4h-39a2.4 2.4 0 0 1-2.4-2.4v-24a2.4 2.4 0 0 1 .9-1.9z" fill="#201e1e"/>
<path d="M53.7 106.9l.7-.2h39a1.22 1.22 0 0 1 1.2 1.2v24a1.22 1.22 0 0 1-1.2 1.2h-39a1.22 1.22 0 0 1-1.2-1.2v-24v-.4z" fill-rule="evenodd" fill="#ffd520"/>
<path d="M58.8 128.7v.6h.6M59.4 121.8h-.6v.6M71.8 121.8h.5v.6M72.3 128.7v.6h-.5" fill="none" stroke="#201e1e" stroke-width=".21"/>
<path d="M58.8 128v-5.3M60 121.8h11.5M71.2 129.3h-11.5M72.3 123v5.4" fill="none" stroke="#201e1e" stroke-width=".21" stroke-dasharray="1.7 .8"/>
<g fill="#111211">
<path d="M60 110.5h1.4l3.4 5v-5h1.3v7.5h-1.1l-3.6-5.1v5.1h-1.4zM68 110.5h5.5v1.4h-4.1v1.4h2.3v1.3h-2.3v2.1h4.3v1.3h-5.7zM74.9 110.5h1.6l1.5 2.3 1.4-2.3h1.6l-2.2 3.6 2.4 3.9h-1.6l-1.6-2.6-1.7 2.6h-1.6l2.5-3.9zM82.1 110.5h5.6v1.4h-2.2v6.1h-1.3v-6.1h-2.1z"/>
<path d="M75.9 123.3l1.3-.4v3.1l1.3-1.3h1.6l-1.4 1.4 1.3 3.2h-1.3l-.8-2.1-.7 .7v1.4h-1.3zM82 124.7h1.3v.2l.7-.3a1.7 1.7 0 0 1 1.7 .5 1.92 1.92 0 0 1 3.2 1v3.2h-1.2v-2.8a.8 .8 0 0 0-.8-.7 .8 .8 0 0 0-.8 .7v2.8h-1.2v-2.8a.81 .81 0 0 0-.8-.7 .81 .81 0 0 0-.8 .7v2.8h-1.3z"/>
</g>
<path d="M144.9 206.8h53.2v29.9h-53.2z" fill="none" stroke="#373435" stroke-width=".21"/>
<path d="M154.4 219.8l.7-.3h13l.5 .2 .5 .8v8.1l-.2 .5-.4 .3-.4 .1h-13l-.6-.2-.3-.3-.1-.5v-8z" fill-rule="evenodd" fill="#fad716"/>
<path d="M154.4 219.8l.7-.3h13l.5 .2 .3 .3 .2 .5v8l-.2 .5-.3 .4-.5 .1h-13l-.6-.1-.3-.4-.1-.4v-8.1z" fill="none" stroke="#1f1a17" stroke-width=".21"/>
<path d="M154.5 219.9l.6-.2h13l.4 .1 .4 .7v8l-.2 .5-.6 .3h-13l-.4-.1-.4-.7v-8z" fill-rule="evenodd" fill="#373435"/>
<path d="M154.8 220.2l.2-.1 13.3 .1 .2 .3-.1 8.2-.3 .2-13.3-.1-.1-.3v-8z" fill-rule="evenodd" fill="#fad716"/>
<g fill="#1f1a17">
<path d="M156.8 221.6l.7-.3 .8 .4-.3 .3-.6-.2-.4 .2 .1 .3 1 .2 .3 .3v.6l-.3 .4-.8 .1-.8-.4 .3-.3 .6 .3 .5-.1 .1-.2-.1-.3-1.2-.4-.1-.5z" fill-rule="evenodd"/>
<path d="M159.2 221.4h.4v2.1h1.4v.4h-1.8z" fill-rule="evenodd"/>
<path d="M162.1 221.9l.6-.1 .3 .4 .1 .8-.4 .5-.5-.1-.3-.4v-.6zM161.8 221.6l-.3 .8 .1 1 .5 .5 .8-.1 .6-.7-.1-1.2-.7-.5h-.5z" fill-rule="evenodd"/>
<path d="M164 221.4h.5l.3 1.5 .3-1.5h.5l.4 1.5 .2-1.5h.5l-.5 2.5h-.5l-.3-1.6-.4 1.6h-.5z" fill-rule="evenodd"/>
<path d="M156.3 225.1v2.5l1.5-.1 .5-.8-.2-1-.6-.5zM156.8 225.6h.6l.4 .4 .1 .7-.4 .4-.7 .1z" fill-rule="evenodd"/>
<path d="M159.6 225.6h.5l.4 .4v.8l-.4 .4h-.5l-.2-.4-.1-.7zM159.2 225.4l-.3 .8 .1 .9 .6 .5h.7l.6-.8-.1-1.1-.3-.4-.4-.2h-.5z" fill-rule="evenodd"/>
<path d="M161.5 225.1h.4l.3 1.5 .4-1.5h.4l.4 1.6 .2-1.6h.5l-.5 2.5h-.4l-.4-1.5-.4 1.5h-.5z" fill-rule="evenodd"/>
<path d="M164.8 225.1h.4l1.2 1.7v-1.7h.4v2.5h-.4l-1.2-1.7v1.7h-.4z" fill-rule="evenodd"/>
</g>
<path d="M174.5 219.8l.7-.3h12.9a1 1 0 0 1 1 1v8a1 1 0 0 1-1 1h-12.9a1 1 0 0 1-1-1v-8z" fill="#ffe200"/>
<path d="M174.5 219.8l.7-.3h12.9a1 1 0 0 1 1 1v8a1 1 0 0 1-1 1h-12.9a1 1 0 0 1-1-1v-8z" fill-rule="evenodd" fill="#ffd520" stroke="#201e1e" stroke-width=".21"/>
<path d="M174.6 219.9l.6-.2h12.9a.8 .8 0 0 1 .8 .8v8a.8 .8 0 0 1-.8 .8h-12.9a.8 .8 0 0 1-.8-.8v-8z" fill="#201e1e"/>
<path d="M175 220.2h13.3l.2 .3v8.2l-.4 .2h-13.1l-.2-.4v-8z" fill-rule="evenodd" fill="#ffd520"/>
<path d="M177.5 227.4v.2h.2M177.7 225.1h-.2v.2M182.1 225.1h.2v.2M182.3 227.4v.2h-.2" fill="none" stroke="#201e1e" stroke-width=".21"/>
<path d="M177.5 225.5v1.8M177.9 227.6h4.1M181.9 225.1h-4.1M182.3 227.2v-1.8" fill="none" stroke="#201e1e" stroke-width=".21" stroke-dasharray=".4 .2"/>
<g fill="#111211">
<path d="M183.5 226.1h1l.3 .1a.64 .64 0 0 1 1 .4v1h-.4v-.9a.27 .27 0 0 0-.2-.2 .27 .27 0 0 0-.3 .2v.9h-.4v-.9a.27 .27 0 0 0-.3-.2 .27 .27 0 0 0-.2 .2v.9h-.5z"/>
<path d="M177.1 221.4h.4l1.1 1.6v-1.6h.5v2.5h-.4l-1.2-1.7v1.7h-.4zM179.7 221.4h1.8v.4h-1.3v.5h.7v.5h-.7v.6h1.4v.5h-1.9zM182 221.4h.5l.5 .8 .5-.8h.5l-.7 1.2 .8 1.3h-.5l-.6-.9-.5 .9h-.6l.9-1.3zM184.4 221.4h1.8v.4h-.7v2.1h-.4v-2.1h-.7z"/>
</g>
<g font-size="7.1" fill="#373435">
<text x="105.2" y="250.6">WILDLIFE WARNING SIGN</text>
<text x="111.5" y="259.5">WITH TARGET BOARD</text>
</g>
<text font-size="5.6" fill="#373435" x="175" y="273.2">TC1621_1</text>
<g font-size="4.7" fill="#373435">
<text x="72.7" y="27.1">a</text>
<text x="124.6" y="31.7">r</text>
<text x="24" y="45.3">d</text>
<text x="123.2" y="89.8">b</text>
<text x="24.2" y="136.2">c</text>
</g>
<g font-size="4.6" fill="#373435">
<text x="160" y="134">SLOW</text>
<text x="159.5" y="139">DOWN</text>
</g>
<g font-size="4.2" fill="#373435">
<text x="100.6" y="267.2">APPROVED AS OFFICIAL TRAFFIC SIGN</text>
<text x="174.7" y="285.6">F</text>
</g>
<g font-size="3.9" fill="#373435">
<text x="151.3" y="154.6">(See Notes 3 &amp; 4)</text>
<text x="158.8" y="150.3">Example</text>
<text x="17.1" y="217.5">Colour Legend</text>
</g>
<g font-size="3.5" fill="#373435">
<text x="152.4" y="44.3">a</text>
<text x="163.2" y="44.5">b</text>
<text x="172.4" y="44.5">c</text>
<text x="179.8" y="44.4">d</text>
<text x="189.1" y="44.4">r</text>
<text x="143.9" y="49.7">A</text>
<text x="149.6" y="49.9">1120</text>
<text x="160.3" y="50.1">1440</text>
<text x="171.3" y="50.1">15</text>
<text x="178.9" y="50">45</text>
<text x="186.7" y="50">100</text>
<text x="143.9" y="55.3">B</text>
<text x="149.5" y="55.5">1400</text>
<text x="160.3" y="55.7">1800</text>
<text x="171.3" y="55.7">20</text>
<text x="178.9" y="55.6">60</text>
<text x="186.7" y="55.6">200</text>
<text x="143.8" y="60.9">C</text>
<text x="149.5" y="61.1">1680</text>
<text x="160.3" y="61.3">1680</text>
<text x="171.3" y="61.3">20</text>
<text x="178.9" y="61.2">60</text>
<text x="186.7" y="61.2">200</text>
<text x="17.2" y="165.2">Notes:</text>
<text x="146.4" y="215.6">signs can be utilised as required</text>
<text x="147" y="210.5">#</text>
<text x="150" y="211.6">Other supplementary warning</text>
<text x="26.5" y="223.6">Retroreflective white</text>
<text x="72.1" y="223.6">Retroreflective yellow</text>
<text x="26.5" y="231.8">Retroreflective green</text>
<text x="72.1" y="231.8">Black</text>
<text x="21.6" y="267.8">Department of Transport and Main Roads</text>
<text x="18.2" y="271.8">Infrastructure Management &amp; Delivery Division</text>
<text x="16.7" y="280.6">Designed</text>
<text x="42.7" y="280.6">Checked</text>
<text x="69.7" y="280.6">Scale</text>
<text x="98.5" y="281.3">PRINCIPAL ENGINEER</text>
<text x="154.2" y="276.2">12/06/23</text>
<text x="157.4" y="281.2">Date</text>
<text x="17" y="284.8">TV 10/06</text>
<text x="42.8" y="284.8">JP 06/23</text>
<text x="69.7" y="285.2">Not to Scale</text>
<text x="98.5" y="284.8">(Traffic Engineering Practice)</text>
</g>
<g font-size="3.2" fill="#373435">
<text x="17.2" y="169.2">1.</text>
<text x="22.2" y="169.2">Sign to be used in accordance with the Queensland MUTCD Part 2 at selected locations with significant road kill history</text>
<text x="22.2" y="172.7">and or significant conservation value.</text>
<text x="17.2" y="176.7">2.</text>
<text x="22.2" y="176.7">Application of this sign is restricted to those locations where a higher impact device is warranted.</text>
<text x="17.2" y="180.6">3.</text>
<text x="22.2" y="180.6">The “SLOW DOWN” (TC1608) supplementary plate may replace the distance plate (W8-17) if the distance plate is not</text>
<text x="22.2" y="184.2">required. The “SLOW DOWN” supplementary plate is best used at defined short (&lt;500m) wildlife hotspot locations.</text>
<text x="17.2" y="188.1">4.</text>
<text x="22.2" y="188.1">The “SLOW DOWN” supplementary plate should not be used on high speed (&gt;70 km/h) roads.</text>
<text x="17.2" y="192">5. Insert appropriate distances in W8-17-1 and W8-17-2.</text>
<text x="17.2" y="196">6.</text>
<text x="22.2" y="196">Alternative wildlife warning signs given in the Queensland MUTCD Part 2 may be substituted as appropriate.</text>
</g>
<g font-size="3.1" fill="#373435">
<text x="156" y="233.9">TC1608</text>
<text x="175.7" y="233.9">W8-17-2</text>
</g>
<text font-size="2.8" fill="#373435" x="180.7" y="279">Page 1 of 2</text>
</svg>
